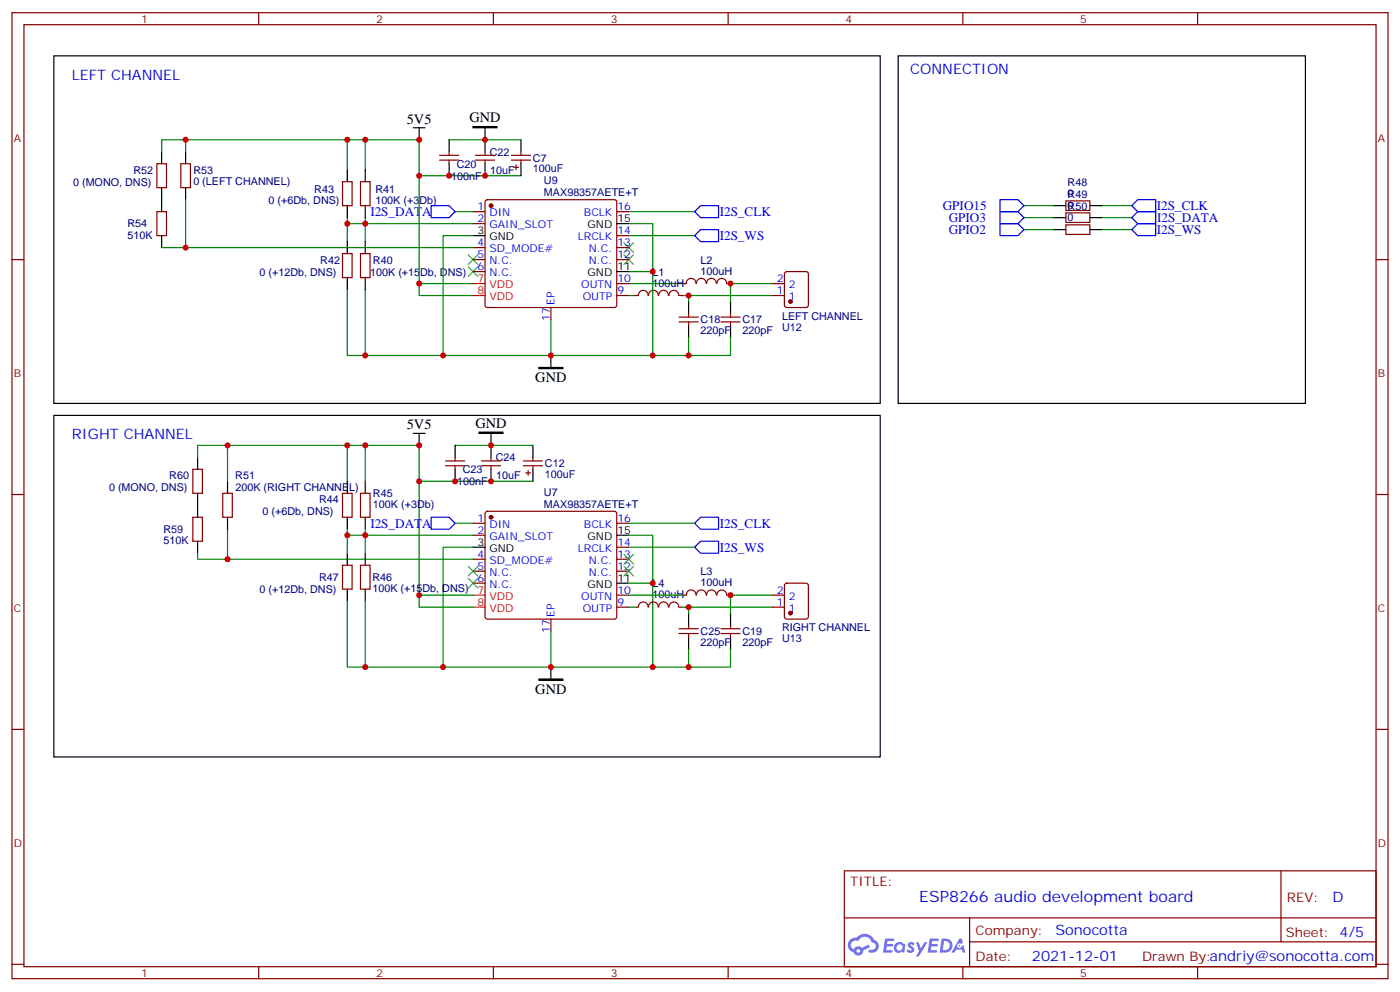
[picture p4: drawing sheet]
<svg xmlns="http://www.w3.org/2000/svg" width="412mm" height="292mm" viewBox="0 0 412 292" stroke-linecap="round" stroke-linejoin="round" font-family="sans-serif">
<g fill="none" stroke="#870000" stroke-width=".35">
<path d="M3.5 3.7h405.4v284.4h-405.4zM7.1 7.3h398.2v277.3h-398.2zM76.2 3.7v3.6M145.3 3.7v3.6M214.5 3.7v3.6M283.6 3.7v3.6M352.8 3.7v3.6M3.5 76.4h3.6M405.3 76.4h3.6M3.5 145.6h3.6M405.3 145.6h3.6M3.5 214.7h3.6"/>
<path d="M405.3 214.7h3.6M248.7 256.3h156.6v28.3h-156.6zM377.3 256.4v20.8M248.7 270.2h156.5M285.6 277.2h119.6M285.6 270.2v14.1M3.5 283.8h3.6M76.2 284.6v3.5M145.3 284.6v3.5M214.5 284.6v3.5M283.6 284.6v3.5M352.8 284.6v3.5"/>
<path d="M405.3 283.8h3.6"/>
</g>
<g fill="#5487ff">
<path d="M267.7 277.5a1.22 1.22 0 0 1 1.7 .3l-.4 .5a.47 .47 0 0 0-.3-.4 .47 .47 0 0 0-.5 .2l.1 .3a1.14 1.14 0 0 1 .8 1.7 1.14 1.14 0 0 1-1.9 0l-.2-.2 .5-.5 .7 .4a.29 .29 0 0 0 .3-.3 .29 .29 0 0 0-.2-.3 1.04 1.04 0 0 1-.6-1.7z"/>
<path d="M260.7 276.3h2.4l.3 .1-.2 .5-1.8 .1-.1 .9h1.5l.3 .3-.3 .4h-1.6l-.2 1.1h1.7l.2 .3-.2 .4h-2.6z"/>
<path d="M273.8 276.3h2.4l.3 .1-.1 .5-1.8 .1-.2 .9h1.6l.3 .3-.4 .4h-1.6l-.1 1.1h1.7l.2 .3-.2 .4h-2.6z"/>
<path d="M282.6 276.3h.7l.3 1.2-.6 .3a.69 .69 0 0 0-1 .3 .69 .69 0 0 0 .4 1 .69 .69 0 0 0 .9-.6l.5-.3 .6 2.2h-.8l-.2-.9h-1.8l-.5 .9h-.8z"/>
<path d="M269.8 277.3h.8l.6 1.9 1.1-1.9h.9l-2.6 4.2h-.8l.9-1.5z"/>
<path d="M277.4 276.3l-.6 4.1h1.3a2.11 2.11 0 0 0 2.5-2.1 2.11 2.11 0 0 0-2.5-2zM278.1 277a1.39 1.39 0 0 1 1.7 1.4 1.39 1.39 0 0 1-1.8 1.3h-.3z"/>
<path d="M263.7 277.9a1.54 1.54 0 0 0-.1 2.1 1.54 1.54 0 0 0 2.2 .2l.6 .2 .3-2.3-.2-.2-.4-.1a1.49 1.49 0 0 0-2.4 .1zM264 278.9a.94 .94 0 0 1 1.8 0 .94 .94 0 0 1-1.8 0z"/>
<path d="M250.4 276.6a2.18 2.18 0 0 0 1.1 3.8 1.44 1.44 0 0 0 1.6 .9 1.44 1.44 0 0 0 1.2-1.5l2-1-.5-.7-1.9 .9a1.47 1.47 0 0 0-2.4 .5 1.39 1.39 0 0 1-.7-2 1.39 1.39 0 0 1 2-.5 2.12 2.12 0 0 1 2.2-1.3 2.12 2.12 0 0 1 1.9 1.7 1.14 1.14 0 0 1 1.1 1.4 1.14 1.14 0 0 1-1.7 .8 .43 .43 0 0 0-.5 .3 .43 .43 0 0 0 .4 .5 1.98 1.98 0 0 0 2.5-1.2 1.98 1.98 0 0 0-1.2-2.5 3.1 3.1 0 0 0-5.3-.7l-.9 .1zM252.3 279.9a.55 .55 0 0 1 1.1 0 .55 .55 0 0 1-1.1 0z"/>
<circle cx="282.6" cy="278.4" r=".26"/>
</g>
<g fill="none" stroke="#870000" stroke-width=".35">
<path d="M46.2 48.2h2.8v7h-2.8zM53.3 48.2h2.8v7h-2.8zM100.9 53.5h2.8v7h-2.8zM106.2 53.5h2.8v7h-2.8zM129.5 47.1h5.6M129.5 45.7h5.6M132.3 44.7v1M132.3 47.1v1.1M140.1 47.1h5.6M140.1 45.7h5.6M142.9 44.7v1M142.9 47.1v1.1"/>
<path d="M143.1 59l.5-.2h37.4l.5 .2 .2 .5v30.3l-.3 .5-.4 .2h-37.4l-.5-.2-.2-.5v-30.3zM150.6 47.1h5.7M150.6 45.7h5.7M151.3 49.2h1.5M152 48.5v1.5M153.5 44.7v1M153.5 47.1v1.1M314 59.1h7v2.8h-7zM46.2 62.3h2.8v7.1h-2.8zM100.9 74.6h2.8v7.1h-2.8zM106.2 74.6h2.8v7.1h-2.8zM139.3 62.3h3.6"/>
<path d="M139.3 65.8h3.6M139.3 72.9h3.6M139.3 76.4h3.6M139.3 79.9h3.6M181.7 62.3h3.5M181.7 72.9h3.5M181.7 76.4h3.5M181.7 69.4h3.5M314 66.2h7v2.8h-7zM314 62.7h7v2.8h-7zM162.3 90.5v3.6M181.7 83.5h3.5"/>
<path d="M181.7 87h3.5M187 87h1M188.1 87a1.41 1.41 0 0 1 1.4-1.5 1.41 1.41 0 0 1 1.4 1.5M191.1 87a1.41 1.41 0 0 1 1.4-1.5 1.41 1.41 0 0 1 1.4 1.5M194.1 87a1.41 1.41 0 0 1 1.4-1.5 1.41 1.41 0 0 1 1.4 1.5M197.1 87a1.41 1.41 0 0 1 1.4-1.5 1.41 1.41 0 0 1 1.4 1.5M200 94.8h5.7M200 93.3h5.7M200 87h1.1M202.8 92.3v1M202.8 94.8v1M205 83.4a1.41 1.41 0 0 0-1.4-1.5 1.41 1.41 0 0 0-1.4 1.5l-1.1 .1"/>
<path d="M205.2 83.4a1.41 1.41 0 0 1 1.4-1.5 1.41 1.41 0 0 1 1.4 1.5M208.2 83.4a1.41 1.41 0 0 1 1.4-1.5 1.41 1.41 0 0 1 1.4 1.5M211.2 83.4a1.41 1.41 0 0 1 1.4-1.5 1.41 1.41 0 0 1 1.4 1.5M212.4 94.8h5.6M212.4 93.3h5.6M214.1 83.5h1.1M215.2 92.3v1M215.2 94.8v1M227.5 83.5h3.6M227.5 87h3.6M231.3 80.1l.5-.2h5.6l.7 .5v9.4l-.4 .7h-5.9l-.7-.4v-9.5zM56.8 138.1h2.8v7.1h-2.8z"/>
<path d="M131.2 137.1h5.7M131.2 135.7h5.7M134.1 134.6v1.1M134.1 137.1v1M141.8 137.1h5.7M141.8 135.7h5.7M144.6 134.6v1.1M144.6 137.1v1M154.2 137.1h5.6M154.2 135.7h5.6M154.9 139.2h1.4M155.6 138.5v1.4"/>
<path d="M157 134.6v1.1M157 137.1v1M56.8 152.3h2.8v7h-2.8zM65.6 145.2h2.8v7.1h-2.8zM100.9 145.2h2.8v7.1h-2.8zM106.2 145.2h2.8v7.1h-2.8zM139.3 154h3.6M139.3 157.6h3.6M143.1 150.7l.5-.2h37.4l.5 .2 .2 .5v30.3l-.3 .5-.4 .2h-37.4l-.5-.2-.2-.5v-30.3zM181.7 154h3.5M100.9 166.4h2.8v7h-2.8zM106.2 166.4h2.8v7h-2.8z"/>
<path d="M139.3 164.6h3.6M139.3 168.1h3.6M139.3 171.7h3.6M181.7 164.6h3.5M181.7 168.1h3.5M181.7 178.7h3.5M181.7 175.2h3.5M181.7 161.1h3.5M187 178.7h1M188.1 178.7a1.41 1.41 0 0 1 1.4-1.5 1.41 1.41 0 0 1 1.4 1.5M191.1 178.7a1.41 1.41 0 0 1 1.4-1.5 1.41 1.41 0 0 1 1.4 1.5M194.1 178.7a1.41 1.41 0 0 1 1.4-1.5 1.41 1.41 0 0 1 1.4 1.5"/>
<path d="M197.1 178.7a1.41 1.41 0 0 1 1.4-1.5 1.41 1.41 0 0 1 1.4 1.5M200 178.7h1.1M205 175.2a1.41 1.41 0 0 0-1.4-1.5 1.41 1.41 0 0 0-1.4 1.5h-1.1M205.2 175.2a1.41 1.41 0 0 1 1.4-1.6 1.41 1.41 0 0 1 1.4 1.6M208.2 175.2a1.41 1.41 0 0 1 1.4-1.6 1.41 1.41 0 0 1 1.4 1.6M211.2 175.2a1.41 1.41 0 0 1 1.4-1.5 1.41 1.41 0 0 1 1.4 1.5M214.1 175.2h1.1M227.5 178.7h3.6M227.5 175.2h3.6M231.3 171.9l.5-.2h5.6l.7 .4v9.4l-.4 .7h-5.9l-.7-.4v-9.4zM162.3 182.2v3.6M200 186.5h5.7"/>
<path d="M200 185.1h5.7M202.8 184v1.1M202.8 186.5v1M212.4 186.5h5.6M212.4 185.1h5.6M215.2 184v1.1M215.2 186.5v1"/>
</g>
<g fill="none" stroke="#000" stroke-width=".35">
<path d="M15.9 16.4h243.4v102.3h-243.4zM264.6 16.4h119.9v102.3h-119.9zM121.7 37.6h3.5M123.5 37.6v3.5M142.9 37.6v7.1M47.6 44.7v3.5M47.6 55.2v7.1M54.7 44.7v3.5M54.7 55.2v3.6M102.3 50v3.5M107.6 50v3.5M132.3 41.1v3.6"/>
<path d="M132.3 48.2v3.5M142.9 48.2v3.5M153.5 41.1v3.6M153.5 48.2v3.5M47.6 69.4v3.5M102.3 60.5v3.6M102.3 71.1v3.5M107.6 60.5v3.6M107.6 71.1v3.5M139.3 69.4h3.6M181.7 79.9h3.5M181.7 65.8h3.5"/>
<path d="M310.4 67.6h3.6M310.4 64.1h3.6M310.4 60.5h3.6M321 67.6h3.6M321 64.1h3.6M321 60.5h3.6M102.3 81.7v3.5M107.6 81.7v3.5M202.8 88.8v3.5M202.8 95.8v3.5M215.2 88.8v3.5M215.2 95.8v3.5"/>
<path d="M162.3 104.6v3.6M15.9 122.3h243.4v100.5h-243.4zM58.2 134.6v3.5M121.7 127.6h3.5M123.5 127.6v3.5M134.1 131.1v3.5M134.1 138.1v3.6M144.6 127.6v7M144.6 138.1v3.6M157 131.1v3.5M157 138.1v3.6M58.2 145.2v7.1"/>
<path d="M58.2 159.3v3.5M67 141.7v3.5M67 152.3v3.5M102.3 141.7v3.5M102.3 152.3v3.5M107.6 141.7v3.5M107.6 152.3v3.5M181.7 157.6h3.5M102.3 162.8v3.6M102.3 173.4v3.6M107.6 162.8v3.6M107.6 173.4v3.6"/>
<path d="M139.3 161.1h3.6M181.7 171.7h3.5M162.3 196.4v3.5M202.8 180.5v3.5M202.8 187.5v3.6M215.2 180.5v3.5M215.2 187.5v3.6"/>
</g>
<g fill="none" stroke="#008700" stroke-width=".35">
<path d="M54.7 41.1v3.6M54.7 58.8v14.1M102.3 50v-8.9h5.3v8.9M102.3 41.1h-54.7v3.6M107.6 41.1h15.9v45.9h15.8M123.5 51.7h30M132.3 41.1h21.2M47.6 72.9h91.7M102.3 64.1v1.7M107.6 64.1v7M134.1 62.3h5.2M139.3 65.8h-37v5.3"/>
<path d="M139.3 69.4h-8.8v35.2h31.8v-10.5M185.2 65.8h7.1v14.1M185.2 79.9h7.1v24.7h-30M185.2 62.3h19.4M185.2 69.4h19.4M301.6 67.6h8.8M301.6 64.1h8.8M301.6 60.5h8.8M324.6 67.6h8.8M324.6 64.1h8.8M324.6 60.5h8.8M102.3 85.2v19.4h5.3"/>
<path d="M107.6 85.2v19.4h22.9M123.5 83.5h15.8M185.2 87h1.8M185.2 83.5h15.9M201.1 87h1.7v1.8M202.8 99.3v5.3h-10.5M202.8 87h24.7M215.2 99.3v5.3h-12.4M227.5 83.5h-12.3v5.3M67 131.1h-8.8v3.5M102.3 131.1h-35.3v10.6M107.6 131.1h15.9v47.6h15.8"/>
<path d="M134.1 131.1h22.9M67 155.8v8.8h72.3M102.3 141.7v-10.6h5.3v10.6M102.3 155.8v1.8M107.6 155.8v7M123.5 141.7h33.5M134.1 154h5.2M139.3 157.6h-37v5.2M185.2 157.6h7.1v14.1M185.2 154h19.4M58.2 162.8v1.8h8.8M102.3 177v19.4h5.3"/>
<path d="M107.6 177v19.4h22.9M123.5 175.2h15.8M139.3 161.1h-8.8v35.3h31.8v-10.6M185.2 171.7h7.1v24.7h-30M185.2 178.7h1.8M185.2 175.2h15.9M185.2 161.1h19.4M201.1 178.7h1.7v1.8M202.8 178.7h24.7M227.5 175.2h-12.3v5.3M202.8 191.1v5.3h-10.5M215.2 191.1v5.3h-12.4"/>
</g>
<path d="M294.6 58.8h5.3l1.7 1.7-1.7 1.8h-5.3zM127 60.5h5.3l1.8 1.8-1.8 1.8h-5.3zM204.6 69.4l1.8-1.8h5.3v3.5h-5.3zM204.6 62.3l1.8-1.8h5.3v3.6h-5.3zM294.6 65.8h5.3l1.7 1.8-1.7 1.8h-5.3zM294.6 62.3h5.3l1.7 1.8-1.7 1.7h-5.3zM333.4 67.6l1.7-1.8h5.3v3.6h-5.3zM333.4 60.5l1.7-1.7h5.3v3.5h-5.3zM333.4 64.1l1.7-1.8h5.3v3.5h-5.3zM127 152.3h5.3l1.8 1.7-1.8 1.8h-5.3zM204.6 154l1.8-1.7h5.3v3.5h-5.3zM204.6 161.1l1.8-1.8h5.3v3.5h-5.3z" fill="none" stroke="#00f" stroke-width=".35"/>
<g fill="#870000" stroke="#870000" stroke-width=".35">
<circle cx="144.6" cy="152.3" r=".53"/>
<circle cx="144.6" cy="60.5" r=".53"/>
<circle cx="232.8" cy="88.8" r=".53"/>
<circle cx="232.8" cy="180.5" r=".53"/>
</g>
<path d="M139.3 83.5h3.6M139.3 87h3.6M139.3 175.2h3.6M139.3 178.7h3.6" fill="none" stroke="#f00" stroke-width=".35"/>
<g fill="none" stroke="#3c3" stroke-width=".35">
<path d="M137.9 75l2.9 2.8M137.9 78.5l2.9 2.9M140.8 75l-2.9 2.8M140.8 78.5l-2.9 2.9M183.8 75l2.8 2.8M183.8 71.5l2.8 2.8M186.6 75l-2.8 2.8M186.6 71.5l-2.8 2.8M137.9 170.3l2.9 2.8M137.9 166.7l2.9 2.8M140.8 170.3l-2.9 2.8M140.8 166.7l-2.9 2.8"/>
<path d="M183.8 163.2l2.8 2.8M183.8 166.7l2.8 2.8M186.6 163.2l-2.8 2.8M186.6 166.7l-2.8 2.8"/>
</g>
<path d="M139.3 37.3h7.1v.3h-7.1zM158.7 108.2h7.1v.3h-7.1zM141.1 127.2h7.1v.4h-7.1zM158.7 199.9h7.1v.3h-7.1z" fill="#000" stroke="#000" stroke-width=".35"/>
<g fill="#c00">
<circle cx="107.6" cy="41.1" r=".88"/>
<circle cx="107.6" cy="131.1" r=".88"/>
<circle cx="202.8" cy="178.7" r=".88"/>
<circle cx="142.9" cy="41.1" r=".88"/>
<circle cx="132.3" cy="51.7" r=".88"/>
<circle cx="123.5" cy="51.7" r=".88"/>
<circle cx="144.6" cy="131.1" r=".88"/>
<circle cx="134.1" cy="141.7" r=".88"/>
<circle cx="123.5" cy="141.7" r=".88"/>
<circle cx="123.5" cy="175.2" r=".88"/>
<circle cx="162.3" cy="196.4" r=".88"/>
<circle cx="192.3" cy="171.7" r=".88"/>
<circle cx="107.6" cy="157.6" r=".88"/>
<circle cx="130.5" cy="196.4" r=".88"/>
<circle cx="107.6" cy="196.4" r=".88"/>
<circle cx="102.3" cy="157.6" r=".88"/>
<circle cx="192.3" cy="196.4" r=".88"/>
<circle cx="202.8" cy="196.4" r=".88"/>
<circle cx="215.2" cy="175.2" r=".88"/>
<circle cx="215.2" cy="83.5" r=".88"/>
<circle cx="202.8" cy="87" r=".88"/>
<circle cx="202.8" cy="104.6" r=".88"/>
<circle cx="192.3" cy="104.6" r=".88"/>
<circle cx="102.3" cy="65.8" r=".88"/>
<circle cx="107.6" cy="104.6" r=".88"/>
<circle cx="130.5" cy="104.6" r=".88"/>
<circle cx="107.6" cy="65.8" r=".88"/>
<circle cx="192.3" cy="79.9" r=".88"/>
<circle cx="162.3" cy="104.6" r=".88"/>
<circle cx="123.5" cy="83.5" r=".88"/>
<circle cx="123.5" cy="131.1" r=".88"/>
<circle cx="144.6" cy="141.7" r=".88"/>
<circle cx="142.9" cy="51.7" r=".88"/>
<circle cx="123.5" cy="41.1" r=".88"/>
<circle cx="102.3" cy="131.1" r=".88"/>
<circle cx="102.3" cy="41.1" r=".88"/>
<circle cx="54.7" cy="72.9" r=".88"/>
<circle cx="54.7" cy="41.1" r=".88"/>
<circle cx="67" cy="131.1" r=".88"/>
<circle cx="67" cy="164.6" r=".88"/>
</g>
<text font-size="4.6" fill="#00f" x="270.8" y="265.4">ESP8266 audio development board</text>
<g font-size="4.2" fill="#00f">
<text x="21.2" y="23.5">LEFT CHANNEL</text>
<text x="268.1" y="21.7">CONNECTION</text>
<text x="21.2" y="129.3">RIGHT CHANNEL</text>
<text x="392.5" y="265.6">D</text>
<text x="310.9" y="275.2">Sonocotta</text>
<text x="304" y="283">2021-12-01</text>
</g>
<g font-size="4.2">
<text x="119.8" y="36.4">5V5</text>
<text x="138.3" y="36.1">GND</text>
<text x="157.7" y="112.5">GND</text>
<text x="119.8" y="126.4">5V5</text>
<text x="140.1" y="126">GND</text>
<text x="157.7" y="204.2">GND</text>
</g>
<g font-size="3.9" fill="#00f">
<text x="109.1" y="63.6">I2S_DATA</text>
<text x="212" y="63.6">I2S_CLK</text>
<text x="277.7" y="61.8">GPIO15</text>
<text x="279.5" y="65.3">GPIO3</text>
<text x="340.8" y="61.8">I2S_CLK</text>
<text x="340.8" y="65.4">I2S_DATA</text>
<text x="212" y="70.6">I2S_WS</text>
<text x="279.5" y="68.8">GPIO2</text>
<text x="340.8" y="68.9">I2S_WS</text>
<text x="109.1" y="155.3">I2S_DATA</text>
<text x="212" y="155.3">I2S_CLK</text>
<text x="212" y="162.4">I2S_WS</text>
</g>
<g font-size="3.9" fill="#800">
<text x="250.5" y="260.9">TITLE:</text>
<text x="379.1" y="265.6">REV:</text>
<text x="287.4" y="275.1">Company:</text>
<text x="378.7" y="275.7">Sheet: 4/5</text>
<text x="287.4" y="282.8">Date:</text>
<text x="336.4" y="282.9">Drawn By:andriy@sonocotta.com</text>
</g>
<g font-size="3.2" fill="#800">
<text x="41.6" y="6.7">1</text>
<text x="110.8" y="6.7">2</text>
<text x="179.9" y="6.7">3</text>
<text x="249.1" y="6.7">4</text>
<text x="318.2" y="6.7">5</text>
<text x="4.1" y="41.8">A</text>
<text x="405.9" y="41.8">A</text>
<text x="4.1" y="111">B</text>
<text x="405.9" y="111">B</text>
<text x="4.1" y="180.1">C</text>
<text x="405.9" y="180.1">C</text>
<text x="4.1" y="249.3">D</text>
<text x="405.9" y="249.3">D</text>
<text x="41.6" y="287.5">1</text>
<text x="110.8" y="287.5">2</text>
<text x="179.9" y="287.5">3</text>
<text x="249.1" y="287.5">4</text>
<text x="318.2" y="287.5">5</text>
</g>
<g font-size="3.2" fill="#000080">
<text x="144.3" y="45.8">C22</text>
<text x="157" y="47.6">C7</text>
<text x="39.3" y="51.1">R52</text>
<text x="57" y="51.1">R53</text>
<text x="132.9" y="52.9">100nF</text>
<text x="134.6" y="49.3">C20</text>
<text x="144.4" y="51.1">10uF</text>
<text x="157" y="50.8">100uF</text>
<text x="21.5" y="54.6">0 (MONO, DNS)</text>
<text x="57" y="54.4">0 (LEFT CHANNEL)</text>
<text x="79.1" y="59.9">0 (+6Db, DNS)</text>
<text x="92.6" y="56.7">R43</text>
<text x="110.6" y="59.9">100K (+3Db)</text>
<text x="110.6" y="56.8">R41</text>
<text x="160.2" y="57.7">MAX98357AETE+T</text>
<text x="160.2" y="54.3">U9</text>
<text x="314.5" y="58.3">R49</text>
<text x="314.5" y="58.1">0</text>
<text x="314.5" y="54.8">R48</text>
<text x="314.5" y="65.1">0</text>
<text x="314.5" y="61.9">R50</text>
<text x="314.5" y="61.6">0</text>
<text x="37.5" y="70.2">510K</text>
<text x="37.5" y="67">R54</text>
<text x="94.3" y="77.9">R42</text>
<text x="109.9" y="77.6">R40</text>
<text x="206.3" y="77.7">L2</text>
<text x="76.4" y="81.1">0 (+12Db, DNS)</text>
<text x="109" y="81.1">100K (+15Db, DNS)</text>
<text x="192.2" y="81.2">L1</text>
<text x="206.3" y="80.9">100uH</text>
<text x="192.2" y="84.4">100uH</text>
<text x="206.4" y="95.2">C18</text>
<text x="218.7" y="95.2">C17</text>
<text x="230.4" y="94.1">LEFT CHANNEL</text>
<text x="206.4" y="98.4">220pF</text>
<text x="218.7" y="98.4">220pF</text>
<text x="230.4" y="97.3">U12</text>
<text x="146.1" y="135.8">C24</text>
<text x="160.5" y="137.5">C12</text>
<text x="49.9" y="141.1">R60</text>
<text x="69.3" y="141.1">R51</text>
<text x="134.7" y="142.8">100nF</text>
<text x="136.3" y="139.3">C23</text>
<text x="146.2" y="141.1">10uF</text>
<text x="160.5" y="140.7">100uF</text>
<text x="32.1" y="144.6">0 (MONO, DNS)</text>
<text x="69.3" y="144.6">200K (RIGHT CHANNEL)</text>
<text x="94" y="148.1">R44</text>
<text x="109.9" y="149.6">100K (+3Db)</text>
<text x="109.9" y="146.4">R45</text>
<text x="160.2" y="149.4">MAX98357AETE+T</text>
<text x="160.2" y="146">U7</text>
<text x="77.4" y="151.7">0 (+6Db, DNS)</text>
<text x="48.1" y="160.2">510K</text>
<text x="48.1" y="156.9">R59</text>
<text x="94" y="171.1">R47</text>
<text x="109.7" y="171">R46</text>
<text x="192.2" y="172.9">L4</text>
<text x="206.3" y="172.6">100uH</text>
<text x="206.3" y="169.4">L3</text>
<text x="76.4" y="174.6">0 (+12Db, DNS)</text>
<text x="109.7" y="174.2">100K (+15Db, DNS)</text>
<text x="192.2" y="176.1">100uH</text>
<text x="230.4" y="185.8">RIGHT CHANNEL</text>
<text x="206.4" y="190.1">220pF</text>
<text x="206.4" y="186.9">C25</text>
<text x="218.7" y="190.1">220pF</text>
<text x="218.7" y="186.9">C19</text>
<text x="230.4" y="189">U13</text>
</g>
<g font-size="3.2" fill="#00f">
<text x="140.7" y="61.9">1</text>
<text x="140.7" y="65.5">2</text>
<text x="144.2" y="63.7">DIN</text>
<text x="172" y="63.7">BCLK</text>
<text x="181.9" y="61.9">16</text>
<text x="144.2" y="67.2">GAIN_SLOT</text>
<text x="170.2" y="70.8">LRCLK</text>
<text x="181.9" y="69">14</text>
<text x="140.7" y="72.5">4</text>
<text x="140.7" y="76.1">5</text>
<text x="144.2" y="74.3">SD_MODE#</text>
<text x="144.2" y="77.8">N.C.</text>
<text x="173.5" y="77.8">N.C.</text>
<text x="173.5" y="74.3">N.C.</text>
<text x="181.9" y="76.1">12</text>
<text x="181.9" y="72.5">13</text>
<text x="140.7" y="79.6">6</text>
<text x="144.2" y="81.4">N.C.</text>
<text x="181.9" y="83.1">10</text>
<text x="228.9" y="83.1">2</text>
<text x="163.3" y="89.8" transform="rotate(-90 163.3 89.8)">EP</text>
<text x="171.2" y="84.9">OUTN</text>
<text x="171.7" y="88.4">OUTP</text>
<text x="181.9" y="86.6">9</text>
<text x="228.9" y="86.6">1</text>
<text x="232.4" y="88.4">1</text>
<text x="232.4" y="84.9">2</text>
<text x="161.9" y="94.6" transform="rotate(-90 161.9 94.6)">17</text>
<text x="140.7" y="153.7">1</text>
<text x="144.2" y="155.4">DIN</text>
<text x="172" y="155.4">BCLK</text>
<text x="181.9" y="153.7">16</text>
<text x="140.7" y="157.2">2</text>
<text x="144.2" y="159">GAIN_SLOT</text>
<text x="181.9" y="160.7">14</text>
<text x="140.7" y="164.3">4</text>
<text x="140.7" y="167.8">5</text>
<text x="144.2" y="166">SD_MODE#</text>
<text x="170.2" y="162.5">LRCLK</text>
<text x="173.5" y="166">N.C.</text>
<text x="181.9" y="167.8">12</text>
<text x="181.9" y="164.3">13</text>
<text x="140.7" y="171.3">6</text>
<text x="144.2" y="169.5">N.C.</text>
<text x="144.2" y="173.1">N.C.</text>
<text x="173.5" y="169.5">N.C.</text>
<text x="171.2" y="176.6">OUTN</text>
<text x="181.9" y="178.4">9</text>
<text x="181.9" y="174.8">10</text>
<text x="228.9" y="178.4">1</text>
<text x="228.9" y="174.8">2</text>
<text x="232.4" y="176.6">2</text>
<text x="163.3" y="181.5" transform="rotate(-90 163.3 181.5)">EP</text>
<text x="171.7" y="180.1">OUTP</text>
<text x="232.4" y="180.1">1</text>
<text x="161.9" y="186.3" transform="rotate(-90 161.9 186.3)">17</text>
</g>
<g font-size="3.2">
<text x="181.9" y="65.5">15</text>
<text x="140.7" y="69">3</text>
<text x="144.2" y="70.8">GND</text>
<text x="173.1" y="67.2">GND</text>
<text x="173.1" y="81.4">GND</text>
<text x="181.9" y="79.6">11</text>
<text x="140.7" y="160.7">3</text>
<text x="173.1" y="159">GND</text>
<text x="181.9" y="157.2">15</text>
<text x="144.2" y="162.5">GND</text>
<text x="173.1" y="173.1">GND</text>
<text x="181.9" y="171.3">11</text>
</g>
<g font-size="3.2" fill="#f00">
<text x="140.7" y="83.1">7</text>
<text x="140.7" y="86.6">8</text>
<text x="144.2" y="84.9">VDD</text>
<text x="144.2" y="88.4">VDD</text>
<text x="140.7" y="174.8">7</text>
<text x="140.7" y="178.4">8</text>
<text x="144.2" y="176.6">VDD</text>
<text x="144.2" y="180.1">VDD</text>
</g>
</svg>
